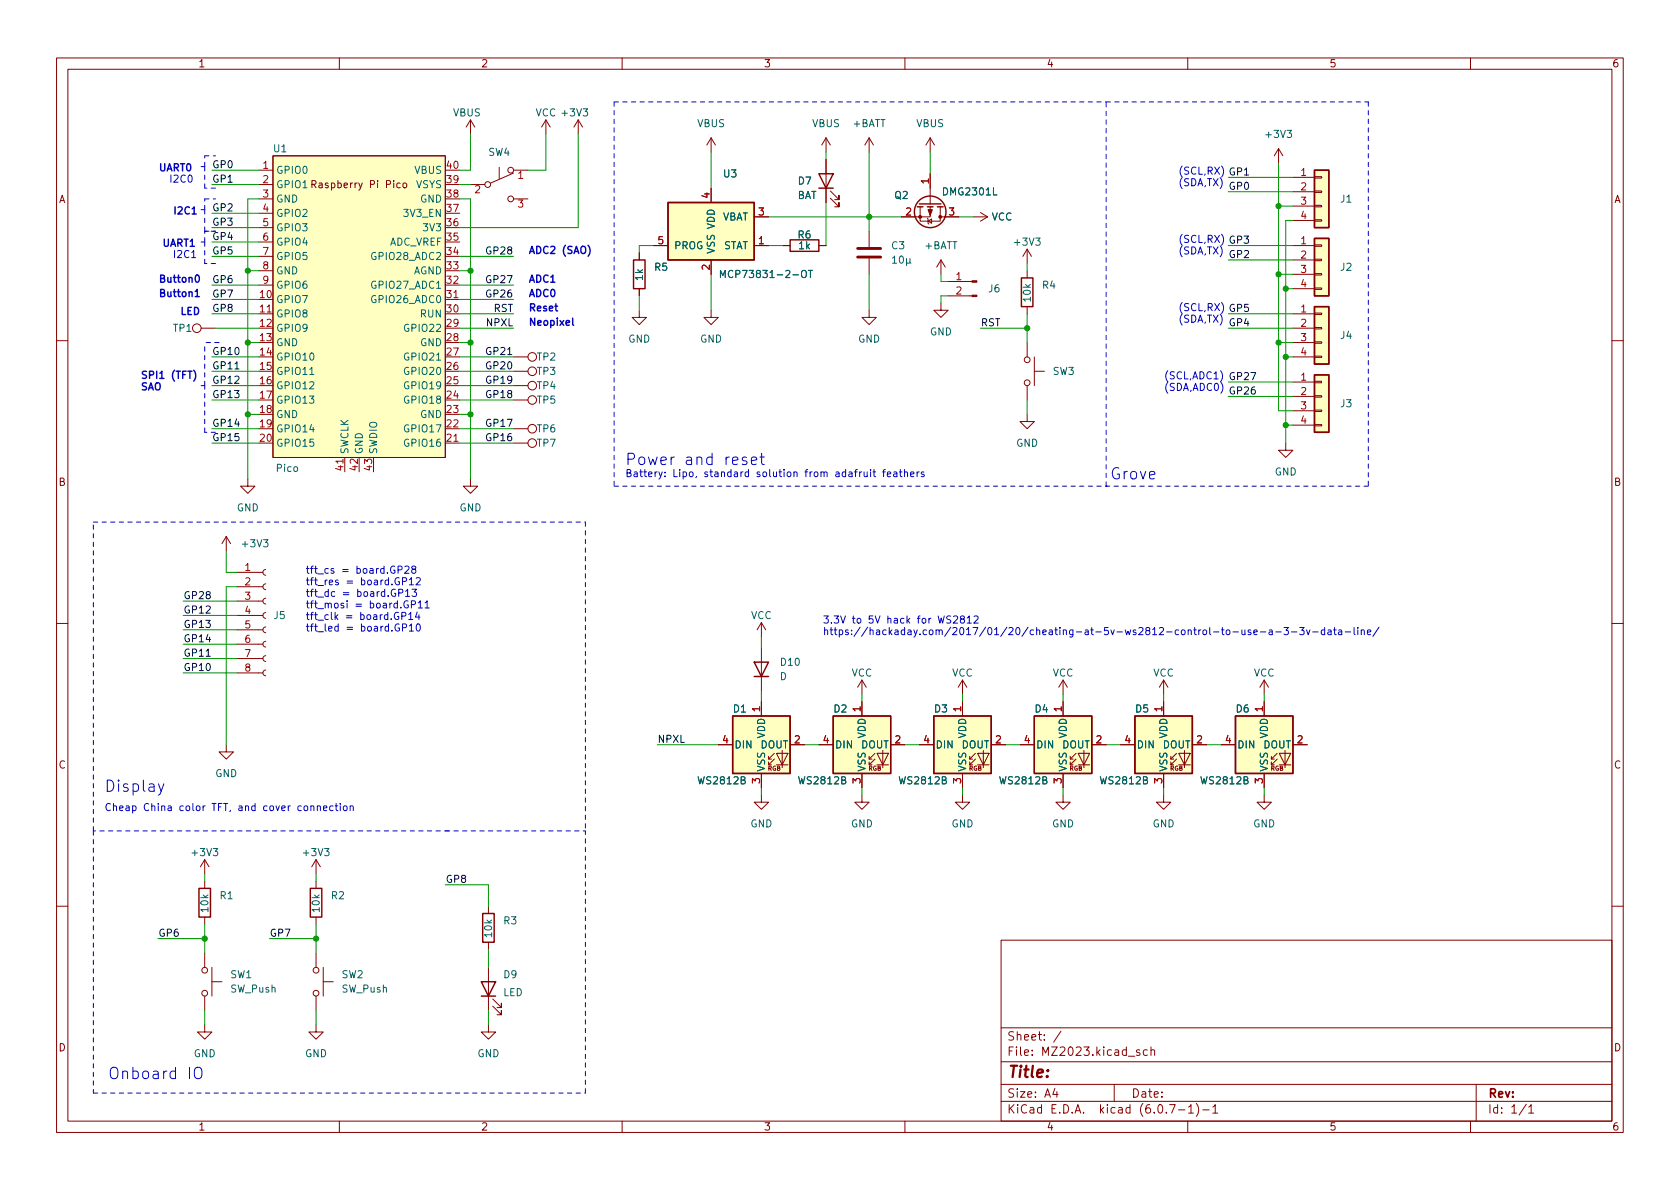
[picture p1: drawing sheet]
<svg xmlns="http://www.w3.org/2000/svg" width="297mm" height="210mm" viewBox="0 0 297 210" stroke-linecap="round" stroke-linejoin="round" font-family="sans-serif">
<g fill="none" stroke="#840000" stroke-width=".18">
<path d="M10 10.2h277v190.1h-277zM12 12.2h273v186.1h-273zM60 10.2v2M110 10.2v2M160 10.2v2M210 10.2v2M260 10.2v2M45.7 30.1h2.6M45.7 32.6h2.6M45.7 35.2h2.6M45.7 37.7h2.6M48.3 27.6h30.4v53.3h-30.4z"/>
<path d="M55.2 32.6l.6-.1 .1-.1-.1-.3-.6-.2v1.3M55.5 32.6l.4 .6M70.8 32.4h-.4l-.2 .2 .1 .5h.5M71.3 32.5l.2-.1 .3 .1 .1 .5-.1 .1-.3 .1-.2-.1zM83.2 32.6h2.5M83.2 21.2l-.8 1.3M83.2 21.2v2.5M83.2 21.2l.7 1.3M88.3 29.6v2M90.8 30.6l-4.1 1.8M90.8 30.1h2.5M90.8 35.2h2.5"/>
<path d="M96.5 21.2l-.7 1.3M96.5 21.2v2.5M96.5 21.2l.8 1.3M102.2 21.2l-.7 1.3M102.2 21.2v2.5M102.2 21.2l.8 1.3M125.7 24.4v2.5M125.7 33.3v2.5M125.7 24.4l-.7 1.2M125.7 24.4l.8 1.2M133.3 38.3h2.6M146 24.4v2.5"/>
<path d="M146 28.2v7.6M146 24.4l-.7 1.2M146 24.4l.8 1.2M146.8 35l1.5 1.6v-.8v.8h-.7M146.8 33.8l1.5 1.5v-.8v.8h-.7M153.7 24.4v2.5M153.7 24.4l-.8 1.2M153.7 24.4l.7 1.2M162.7 36.6v2.5h3.5v-2.5M164 38.6l.1 .1v.8l.1 .1M164.1 39.1l.6-.4v.8zM164.5 36.6v1.7h-5.1"/>
<path d="M164.5 24.4v2.5M164.5 30.7v5.4M164.5 24.4l-.8 1.2M164.5 24.4l.7 1.2M166.2 38.3h3.3M172.1 38.3h2.5M173.4 37.6l1.2 .7M174.6 38.3l-1.2 .8M226.1 26.3l-.8 1.3M226.1 26.3v2.5M226.1 26.3l.7 1.3M228.6 31.4h3.8"/>
<path d="M228.6 33.9h3.8M228.6 36.4h3.8M228.6 39h3.8M232.4 38.9h1.3v.2h-1.3zM232.4 36.3h1.3v.3h-1.3zM232.4 33.8h1.3v.2h-1.3zM232.4 31.2h1.3v.3h-1.3zM35.6 58h2.5M45.7 55.5h2.6M45.7 40.3h2.6M45.7 42.8h2.6M45.7 45.3h2.6"/>
<path d="M45.7 47.9h2.6M45.7 50.4h2.6M78.7 53h2.6M113 54.9v1.2h1.3l-1.3 1.3-1.2-1.3h1.2M113 44.7v1.3M113 51v1.3M115.6 43.4h2.5M125.7 54.9v1.2h1.3l-1.3 1.3-1.2-1.3h1.2M125.7 46v2.5M133.3 43.4h2.6M138.4 43.4h1.3M144.8 43.4h1.2"/>
<path d="M153.7 54.9v1.2h1.2l-1.2 1.3-1.3-1.3h1.3M153.7 40.9v2.8M153.7 45.7v2.8M166.4 53.6v1.3h1.2l-1.2 1.2-1.3-1.2h1.3M166.4 46l-.8 1.2M166.4 46v2.5M166.4 46l.7 1.2M167.6 52.3h4.3M167.6 49.8h4.3M181.6 44.1l-.8 1.2M181.6 44.1v2.5M181.6 47.9v1.2"/>
<path d="M181.6 54.2v1.3M181.6 44.1l.8 1.2M228.6 55.5h3.8M228.6 58h3.8M228.6 43.4h3.8M228.6 46h3.8M228.6 48.5h3.8M228.6 51h3.8M232.4 57.9h1.3v.3h-1.3zM232.4 55.4h1.3v.2h-1.3zM232.4 50.9h1.3v.3h-1.3zM232.4 48.4h1.3v.2h-1.3z"/>
<path d="M232.4 45.8h1.3v.3h-1.3zM232.4 43.3h1.3v.3h-1.3zM10 60.2h2M78.7 78.4h2.6M90.8 68.2h2.5M90.8 70.7h2.5M90.8 63.1h2.5M90.8 65.7h2.5M90.8 78.4h2.5M90.8 75.8h2.5M181.6 73.3v1.2h-1.3l1.3 1.3 1.3-1.3h-1.3M181.6 60.6v2.5"/>
<path d="M181.6 68.2v2.5M182.9 65.7h1.8M182.9 63.1v5.1M227.3 78.4v1.2h1.3l-1.3 1.3-1.2-1.3h1.2M228.6 63.1h3.8M228.6 60.6h3.8M228.6 67.6h3.8M228.6 70.1h3.8M228.6 72.6h3.8M228.6 75.2h3.8M232.4 63h1.3v.2h-1.3zM232.4 60.4h1.3v.3h-1.3z"/>
<path d="M232.4 75.1h1.3v.2h-1.3zM232.4 72.5h1.3v.3h-1.3zM232.4 70h1.3v.2h-1.3zM232.4 67.4h1.3v.3h-1.3zM285 60.2h2M40 94.9l-.8 1.2M40 94.9v2.5M40 94.9l.8 1.2M43.8 84.7v1.3h1.3l-1.3 1.2-1.3-1.2h1.3M61 80.9v2.5M83.2 84.7v1.3h-1.3l1.3 1.2 1.3-1.2h-1.3M10 110.2h2"/>
<path d="M41.9 119h4.6M41.9 116.5h4.6M41.9 113.9h4.6M41.9 111.4h4.6M41.9 108.8h4.6M41.9 106.3h4.6M41.9 103.8h4.6M41.9 101.2h4.6M47 118.5l-.4 .1-.1 .4 .1 .4 .4 .1M47 115.9l-.4 .2-.1 .4 .1 .3 .4 .2M47 113.4l-.4 .2-.1 .3 .1 .4 .4 .1M47 110.9l-.4 .1-.1 .4 .1 .3 .4 .2"/>
<path d="M47 108.3l-.4 .2-.1 .3 .1 .4 .4 .1M47 105.8l-.4 .1-.1 .4 .1 .4 .4 .1M47 103.2l-.4 .2-.1 .4 .1 .3 .4 .2M47 100.7l-.4 .2-.1 .3 .1 .4 .4 .1M134.6 110.1v2.5M134.6 114.5v7.7M134.6 110.1l-.7 1.3M134.6 110.1l.8 1.3M285 110.2h2M40 131.7v1.3h1.3l-1.3 1.2-1.3-1.2h1.3M127 131.7h2.5M134.6 124.1v2.5"/>
<path d="M134.6 136.8v2.5M135.9 134.2h.5M136.9 134.2l-1 1v-.5M136.9 133.2l-1 1v-.5M137.3 133.2h2l-1 2zM137.3 135.2h2M138.3 132.7v3.1M139.7 131.7h2.5M144.8 131.7h2.5M152.4 120.3v2.5M152.4 124.1v2.5M152.4 136.8v2.5"/>
<path d="M152.4 120.3l-.8 1.2M152.4 120.3l.8 1.2M153.7 134.2h.5M154.7 134.2l-1 1v-.5M154.7 133.2l-1 1v-.5M155.1 133.2h2l-1 2zM155.1 135.2h2M156.1 132.7v3.1M157.5 131.7h2.5M162.6 131.7h2.5M170.2 120.3l-.8 1.2M170.2 120.3v2.5"/>
<path d="M170.2 124.1v2.5M170.2 136.8v2.5M170.2 120.3l.7 1.2M171.4 134.2h.6M172.5 134.2l-1.1 1v-.5M172.5 133.2l-1.1 1v-.5M172.8 133.2h2.1l-1 2zM172.8 135.2h2.1M173.9 132.7v3.1M175.3 131.7h2.5M180.3 131.7h2.6M188 120.3v2.5"/>
<path d="M188 124.1v2.5M188 136.8v2.5M188 120.3l-.8 1.2M188 120.3l.7 1.2M189.2 134.2h.5M190.2 134.2l-1 1v-.5M190.2 133.2l-1 1v-.5M190.6 133.2h2.1l-1.1 2zM190.6 135.2h2.1M191.6 132.7v3.1M193 131.7h2.6M198.1 131.7h2.6"/>
<path d="M205.7 120.3l-.7 1.2M205.7 120.3v2.5M205.7 124.1v2.5M205.7 136.8v2.5M205.7 120.3l.8 1.2M207 134.2h.5M208 134.2l-1 1v-.5M208 133.2l-1 1v-.5M208.4 133.2h2l-1 2zM208.4 135.2h2M209.4 132.7v3.1M210.8 131.7h2.6"/>
<path d="M215.9 131.7h2.5M223.5 120.3v2.5M223.5 124.1v2.5M223.5 136.8v2.5M223.5 120.3l-.7 1.2M223.5 120.3l.8 1.2M224.8 134.2h.5M225.8 134.2l-1 1v-.5M225.8 133.2l-1 1v-.5M226.2 133.2h2l-1 2zM226.2 135.2h2M227.2 132.7v3.1"/>
<path d="M228.6 131.7h2.5M36.2 152v2.6M36.2 155.8v1.3M36.2 152l-.8 1.3M36.2 152l.8 1.3M55.9 152v2.6M55.9 155.8v1.3M55.9 152l-.8 1.3M55.9 152l.7 1.3M134.6 140.6v1.3h1.3l-1.3 1.2-1.3-1.2h1.3M152.4 140.6v1.3h1.3l-1.3 1.2-1.3-1.2h1.3M170.2 140.6v1.3h1.2l-1.2 1.2-1.3-1.2h1.3"/>
<path d="M188 140.6v1.3h1.2l-1.2 1.2-1.3-1.2h1.3M205.7 140.6v1.3h1.3l-1.3 1.2-1.2-1.2h1.2M223.5 140.6v1.3h1.3l-1.3 1.2-1.3-1.2h1.3M10 160.2h2M36.2 162.2v1.2M36.2 168.5v2.6M36.2 176.1v2.6M37.5 173.6h1.7M37.5 171.1v5M55.9 162.2v1.2M55.9 168.5v2.6M55.9 176.1v2.6"/>
<path d="M57.1 173.6h1.8M57.1 171.1v5M86.4 160.3v1.2M86.4 166.6v1.3M86.4 171.1v7.6M87.1 177.9l1.5 1.5v-.7v.7h-.7M87.1 176.7l1.5 1.5v-.8v.8h-.7M177 166.3h108v32h-108zM285 160.2h2M36.2 181.2v1.3h-1.3l1.3 1.3 1.3-1.3h-1.3M55.9 181.2v1.3h-1.3l1.3 1.3 1.2-1.3h-1.2M60 198.3v2"/>
<path d="M86.4 181.2v1.3h-1.3l1.3 1.3 1.2-1.3h-1.2M110 198.3v2M160 198.3v2M177 194.8h108M177 191.8h108M177 187.8h108M177 181.8h108M186.5 192.5l-.4 1h1M186.9 193v1M187.6 182.4l-1.3 1.9M197 191.8v3M201.5 185.7l-.4-.1-.2 .2 .1 .3 .5 .1v.4h-.6"/>
<path d="M202.9 185.7l-.5-.1-.3 .3v.4l.2 .3h.6M203.5 185.8l.2-.2 .4 .1v.9M203.5 185.1v1.5M206.8 195.3h1l-.7 1.5M208.4 196.3h1.1M210 198.3v2M210.1 195.8l.5-.5v1.5M210.1 196.8h.9M211.5 195.1a1.72 1.72 0 0 1 0 2.3M212.6 196.3h1.2M214.4 195.8l.5-.5v1.5M214.4 196.8h.9"/>
<path d="M260 198.3v2M261 191.8v6.5M269.9 195.3l-1.3 1.9M270.3 195.8l.4-.5v1.5M270.3 196.8h.9"/>
<circle cx="86.2" cy="32.6" r=".51"/>
<circle cx="90.3" cy="35.2" r=".51"/>
<circle cx="90.3" cy="30.1" r=".51"/>
<circle cx="34.8" cy="58" r=".76"/>
<circle cx="94.1" cy="68.2" r=".76"/>
<circle cx="94.1" cy="70.7" r=".76"/>
<circle cx="94.1" cy="65.7" r=".76"/>
<circle cx="94.1" cy="75.8" r=".76"/>
<circle cx="94.1" cy="63.1" r=".76"/>
<circle cx="94.1" cy="78.4" r=".76"/>
<circle cx="181.6" cy="67.7" r=".51"/>
<circle cx="181.6" cy="63.6" r=".51"/>
<circle cx="36.2" cy="171.6" r=".51"/>
<circle cx="36.2" cy="175.6" r=".51"/>
<circle cx="55.9" cy="175.6" r=".51"/>
<circle cx="55.9" cy="171.6" r=".51"/>
</g>
<g fill="none" stroke="#840000" stroke-width=".25">
<path d="M118.1 35.8h15.2v10.2h-15.2zM144.8 30.7h2.5l-1.3 2.6zM144.8 33.3h2.5M162.2 36.6h1M162.6 36.1h3.8M164 36.6h1M165.7 36.6h1.1M232.4 30.1h2.5v10.2h-2.5zM112 46h2v5h-2zM139.7 42.4h5.1v2h-5.1zM180.6 49.1h2v5.1h-2zM232.4 54.2h2.5v10.2h-2.5z"/>
<path d="M232.4 42.2h2.5v10.1h-2.5zM232.4 66.3h2.5v10.1h-2.5zM133.3 117.1h2.6l-1.3 2.5zM133.3 119.6h2.6M129.5 126.6h10.2v10.2h-10.2zM147.3 126.6h10.2v10.2h-10.2zM165.1 126.6h10.2v10.2h-10.2zM182.9 126.6h10.1v10.2h-10.1zM200.7 126.6h10.1v10.2h-10.1zM218.4 126.6h10.2v10.2h-10.2zM35.2 157.1h2v5.1h-2zM54.9 157.1h2v5.1h-2z"/>
<path d="M85.1 173.6h2.5l-1.2 2.5zM85.1 176.1h2.5M85.3 161.5h2.1v5.1h-2.1z"/>
<circle cx="164.5" cy="37.5" r="2.79"/>
</g>
<g fill="#ffffc2" stroke="#ffffc2" stroke-width=".18">
<path d="M147.3 126.6h10.2v10.2h-10.2z"/>
<path d="M182.9 126.6h10.1v10.2h-10.1z"/>
<path d="M218.4 126.6h10.2v10.2h-10.2z"/>
<path d="M200.7 126.6h10.1v10.2h-10.1z"/>
<path d="M165.1 126.6h10.2v10.2h-10.2z"/>
<path d="M232.4 54.2h2.5v10.2h-2.5z"/>
<path d="M129.5 126.6h10.2v10.2h-10.2z"/>
<path d="M232.4 66.3h2.5v10.1h-2.5z"/>
<path d="M232.4 42.2h2.5v10.1h-2.5z"/>
<path d="M232.4 30.1h2.5v10.2h-2.5z"/>
<path d="M48.3 27.6h30.4v53.3h-30.4z"/>
<path d="M118.1 35.8h15.2v10.2h-15.2z"/>
</g>
<g fill="#840000" stroke="#840000" stroke-width=".18">
<path d="M171.9 52.2h.8v.2h-.8z"/>
<path d="M171.9 49.7h.8v.2h-.8z"/>
<path d="M164.1 37.1h.7l-.3 1z"/>
<circle cx="162.7" cy="38.3" r=".25"/>
<circle cx="166.2" cy="38.3" r=".25"/>
</g>
<path d="M127.4 49.1v-1.3l.4 .9 .4-.9v1.3M142.9 47.8h.7M143.3 47.8v1.3M157.8 45.6l.4-.3v1.2M157.8 46.5h.7M159.1 45.4l.2-.1a.68 .68 0 0 1 .5 .6 .68 .68 0 0 1-.5 .6l-.2-.1-.1-.3zM160.3 45.7v1.3M160.9 46.4l.2 .1M160.9 45.7l-.1 .8h-.3l-.2-.1M54.8 66.2h.7" fill="none" stroke="#006464" stroke-width=".18"/>
<path d="M151.6 45.5h4.1M151.6 43.9h4.1" fill="none" stroke="#840000" stroke-width=".51"/>
<path d="M34 37.8h.7M34.5 52.4h.7M34.7 48.7l.1-.1a.68 .68 0 0 1 .5 .7 .68 .68 0 0 1-.5 .6 .84 .84 0 0 1-.1-1.2zM101.3 56.3v1l.1 .2M104 43.4a1.46 1.46 0 0 1 0 1.9M34.2 65.5a1.46 1.46 0 0 1 0 1.9" fill="none" stroke="#0000c2" stroke-width=".25"/>
<g fill="none" stroke="#0000c2" stroke-width=".18">
<path d="M33.9 45.6h.7M215.8 65.6a1.46 1.46 0 0 1 0 1.9M132 80.9l-.5-.1-.3 .3 .1 .3 .7 .2 .1 .2-.1 .3-.2 .1-.6-.1M132.9 81.5l.9-.2-.1-.4-.6-.1-.2 .3v1l.2 .1 .6-.1M134.4 80.8h.7M134.7 80.2v1.7l.1 .2 .3 .1M152.8 83.4v.8l.3 .1 .2-.1M153.3 83.4v.9M153.9 83v.1M153.9 83.4v.9M154.4 83.4h.4M154.5 83v1.1l.3 .2"/>
<path d="M156 83.4h.5M156.5 83l-.3 .2v1.1M156.9 83.9l.6-.2-.1-.2-.3-.1-.2 .2 .1 .6h.4M158 83.5h.5l.1 .8M158.6 83.7l-.4 .1-.2 .2 .2 .3 .4-.1M159 83.4h.5M159.2 83v1.1l.3 .2M159.9 83.6l.2-.2 .3 .1 .1 .8M159.9 83v1.3M161 83.9l.6-.2-.1-.2-.3-.1-.2 .2 .1 .6h.4M162.2 83.4v.9M162.5 83.4l-.3 .3"/>
<path d="M163.4 83.5l-.3-.1-.2 .2v.2l.5 .1v.3h-.5M70.4 100.8l.6-.1 .1-.2-.1-.3-.6-.1v1.3M70.5 104.9l.6-.1 .1-.2v-.3l-.7-.1v1.3M71 108.9h.6l.2-.2-.1-.3-.7-.1v1.3M71.2 102.8h.6l.1-.2-.1-.3-.6-.2v1.3M71.2 111l.6-.1 .1-.1-.1-.4-.6-.1v1.3M71.6 100.2l.5-.1 .2 .4-.8 .9h.8M71.7 104.6l.4-.4v1.3M71.7 105.5h.7M72.1 106.3a.59 .59 0 0 0-.7 .6 .59 .59 0 0 0 .7 .5l.1-.4h-.2M72.3 108.6l.3-.3v1.3M72.3 109.6h.7"/>
<path d="M72.4 102.5l.3-.4v1.3M72.4 110.7l.3-.4v1.3M72.4 103.4h.7M72.4 111.6h.7M72.7 106.9l.6-.1 .2-.1-.1-.3-.7-.2v1.3M72.9 104.2h.7l-.4 .5 .4 .1v.5l-.2 .2-.5-.2M73 100.6l-.2-.2 .1-.2 .1-.1 .4 .1 .1 .1v.2l-.6 .2-.1 .2 .1 .4 .1 .1h.3l.2-.3v-.2l-.2-.3M73.6 102.3l.5-.2 .2 .4-.8 .9h.8M73.7 110.4l.2-.1a.68 .68 0 0 1 .4 .7 .68 .68 0 0 1-.4 .6l-.2-.1-.1-.4zM73.8 108.2l-.3 .9h.8M73.9 106.6l.4-.4v1.3M73.9 107.5h.8"/>
<path d="M74.1 108.7v.9M75.2 106.6l.3-.4v1.3M75.2 107.5h.7M168.6 109l.5-.1 .2 .4-.8 .9h.8M170 109.5l-.2-.3 .1-.2 .1-.1 .4 .1 .1 .2v.1l-.6 .2-.1 .2 .1 .4 .1 .1h.3l.2-.3v-.2l-.2-.2M171 109.3l.4-.4v1.3M171 110.2h.7M172.2 109l.5-.1 .2 .4-.7 .9h.7M214.6 111.7h.9M215.9 111.4h.5M216.1 111v1.1l.3 .1M216.9 111.4h.3l.3 .2v.4l-.3 .2h-.3l-.1-.2z"/>
<path d="M218 111.7h1M219.6 111.4v.8h.3l.2-.1M220.1 111.4v.8M221.1 111.4h-.3l-.1 .2v.1l.4 .2v.3h-.4M221.7 111.8l.6-.1-.1-.3h-.3l-.2 .2 .1 .6h.4M222.8 111.7h1M224.4 111.4h.5l.1 .8M225 111.7h-.5l-.1 .2 .1 .3h.5M225.6 111.7h.9M227 111h.8l-.4 .4 .3 .2v.5l-.1 .1-.6-.1M228.3 111.7h1M229.8 111h.8l-.4 .4 .3 .2v.5l-.2 .1-.5-.1"/>
<path d="M231 111.4l.3 .8 .3-.8M232.1 111.7h1M234.2 111.4h-.4l-.2 .2 .1 .6h.5M234.2 111v1.2M234.8 111.4h.5l.1 .8M235.4 111.7h-.5l-.1 .2 .1 .3h.5M235.8 111.4h.5M236 111v1.1l.3 .1M236.7 111.4h.5v.8M237.2 111.7h-.4l-.2 .2 .2 .3h.4M237.8 111.7h1M239.4 111v1.1l.2 .1"/>
<path d="M240.1 111v.1M240.1 111.4v.8M240.7 111.5l.2-.1h.3v.8M240.7 111.4v.8M241.8 111.8l.6-.1-.1-.3h-.3l-.2 .2v.6h.5M243.8 110.9l-1.1 1.6M28 138.6l.5 1.3M29 138.6l-.7 1.8-.3 .2M55 142.6l.1-.1 .3 .1 .1 .7M56.1 142.6l.2-.1 .3 .1 .1 .7M56.1 142.5v.8M57.2 142.9l.6-.1-.1-.2-.3-.1-.2 .2 .1 .6h.4"/>
<path d="M58.9 142.6l-.4-.1-.2 .2 .1 .6h.5M59.3 142.5h.4M59.4 142.1v1.1l.3 .1M60.2 142.1v.1M60.2 142.5v.8M60.8 142.6l.3-.1 .3 .2v.4l-.3 .2h-.3l-.1-.2zM61.9 142.6l.2-.1 .3 .1 .1 .7M61.9 142.5v.8M34.5 189a.67 .67 0 0 1 .7-.3 .67 .67 0 0 1 .5 .7v.7a.67 .67 0 0 1-.7 .7 .67 .67 0 0 1-.6-.7z"/>
</g>
<g fill="none" stroke="#0000c2" stroke-width=".18" stroke-dasharray=".8 .8">
<path d="M108.6 18h87M108.6 18v68M195.6 18h46.3M241.9 18v68M35.6 29.5h.6M35.6 37.1h.6M36.2 33.3v-3.8M36.2 35.2h1.9M36.2 37.1v-1.9M36.2 29.5v-1.9M36.2 27.6h1.9M38.1 33.3h-1.9"/>
<path d="M35.6 42.8h.6M36.2 40.9v-3.8M36.2 40.9h1.9M36.2 46.6v-3.8M36.2 42.8v-1.9M38.1 40.9h-1.9M38.1 46.6h-1.9M35.6 68.2h.6M36.2 76.4v-8.2M36.2 68.2v-7.6M38.1 76.4h-1.9M38.7 60.6h-2.5"/>
<path d="M16.5 92.3h87M103.5 92.3v54.6M108.6 86h87M195.6 86h.1M195.6 86v-68M241.9 86h-46.3M16.5 146.9v-54.6M16.5 146.9v46.4M78.7 146.9h24.8M79.4 146.9h-62.9M16.5 193.3h87M103.5 193.3v-46.4"/>
</g>
<g fill="none" stroke="#009600" stroke-width=".18">
<path d="M37.5 32.6h8.2M37.5 30.1h8.2M37.5 37.7h8.2M45.7 35.2h-1.9v49.5M81.3 32.6h1.9M81.3 35.2h1.9v49.5M83.2 23.7v6.4h-1.9M96.5 23.7v6.4h-3.2M102.2 23.7v16.6h-20.9M125.7 26.9v6.4M135.9 38.3h23.5M146 26.9v1.3"/>
<path d="M146 35.8v7.6M153.7 26.9v14M164.5 26.9v3.8M169.5 38.3h2.6M217.2 31.4h11.4M217.2 33.9h11.4M226.1 28.8v43.8h2.5M226.1 36.4h2.5M228.6 39h-1.3v39.4M37.5 53h8.2M37.5 50.4h8.2M37.5 45.3h8.2"/>
<path d="M37.5 42.8h8.2M37.5 55.5h8.2M37.5 40.3h8.2M38.1 58h7.6M43.8 47.9h1.9M81.3 58h9.5M81.3 53h9.5M81.3 50.4h9.5M81.3 47.9h1.9M81.3 45.3h9.5M81.3 55.5h9.5M113 52.3v2.6"/>
<path d="M115.6 43.4h-2.6v1.3M125.7 48.5v6.4M135.9 43.4h2.5M153.7 48.5v6.4M166.4 48.5v1.3h1.2M167.6 52.3h-1.2v1.3M173.4 58h8.2M181.6 46.6v1.3M181.6 55.5v5.1M217.2 58h11.4M217.2 55.5h11.4M217.2 46h11.4"/>
<path d="M217.2 43.4h11.4M226.1 48.5h2.5M227.3 51h1.3M37.5 65.7h8.2M37.5 68.2h8.2M37.5 70.7h8.2M37.5 63.1h8.2M37.5 78.4h8.2M37.5 75.8h8.2M43.8 60.6h1.9M43.8 73.3h1.9M81.3 65.7h9.5"/>
<path d="M81.3 68.2h9.5M81.3 70.7h9.5M81.3 60.6h1.9M81.3 63.1h9.5M81.3 73.3h1.9M81.3 78.4h9.5M81.3 75.8h9.5M181.6 70.7v2.6M217.2 67.6h11.4M217.2 70.1h11.4M226.1 60.6h2.5M227.3 63.1h1.3"/>
<path d="M227.3 75.2h1.3M40 97.4v3.8h1.9M32.4 108.8h9.5M32.4 113.9h9.5M32.4 119h9.5M32.4 106.3h9.5M32.4 116.5h9.5M32.4 111.4h9.5M41.9 103.8h-1.9v27.9M134.6 112.6v1.9M116.2 131.7h10.8M134.6 122.2v1.9"/>
<path d="M134.6 139.3v1.3M142.2 131.7h2.6M152.4 122.8v1.3M152.4 139.3v1.3M160 131.7h2.6M170.2 122.8v1.3M170.2 139.3v1.3M177.8 131.7h2.5M188 122.8v1.3M188 139.3v1.3M195.6 131.7h2.5M205.7 122.8v1.3"/>
<path d="M205.7 139.3v1.3M213.4 131.7h2.5M223.5 122.8v1.3M223.5 139.3v1.3M36.2 154.6v1.2M55.9 154.6v1.2M78.7 156.5h7.7v3.8M27.9 166h8.3M36.2 163.4v5.1M36.2 178.7v2.5M47.6 166h8.3M55.9 163.4v5.1"/>
<path d="M55.9 178.7v2.5M86.4 167.9v3.2M86.4 178.7v2.5"/>
</g>
<g fill="#009600" stroke="#009600" stroke-width=".18">
<circle cx="153.7" cy="38.3" r=".46"/>
<circle cx="226.1" cy="60.6" r=".46"/>
<circle cx="227.3" cy="51" r=".46"/>
<circle cx="227.3" cy="63.1" r=".46"/>
<circle cx="226.1" cy="48.5" r=".46"/>
<circle cx="226.1" cy="36.4" r=".46"/>
<circle cx="227.3" cy="75.2" r=".46"/>
<circle cx="181.6" cy="58" r=".46"/>
<circle cx="43.8" cy="73.3" r=".46"/>
<circle cx="83.2" cy="73.3" r=".46"/>
<circle cx="43.8" cy="60.6" r=".46"/>
<circle cx="43.8" cy="47.9" r=".46"/>
<circle cx="55.9" cy="166" r=".46"/>
<circle cx="36.2" cy="166" r=".46"/>
<circle cx="83.2" cy="47.9" r=".46"/>
<circle cx="83.2" cy="60.6" r=".46"/>
</g>
<g font-size="2.8" fill="#0000c2">
<text x="110.5" y="82.2">Power and reset</text>
<text x="196.2" y="84.8">Grove</text>
<text x="18.4" y="140">Display</text>
<text x="19" y="190.8">Onboard IO</text>
</g>
<text font-size="2.8" fill="#840000" x="178" y="190.6">Title:</text>
<g font-size="2.1" fill="#840000">
<text x="178" y="184">Sheet: /</text>
<text x="178" y="186.7">File: MZ2023.kicad_sch</text>
<text x="178" y="196.9">KiCad E.D.A. kicad (6.0.7-1)-1</text>
<text x="178" y="194.1">Size: A4</text>
<text x="200" y="194.1">Date:</text>
<text x="263" y="194.1">Rev:</text>
<text x="263" y="196.9">Id: 1/1</text>
</g>
<g font-size="1.8" fill="#840000">
<text x="35" y="11.9">1</text>
<text x="85" y="11.9">2</text>
<text x="135" y="11.9">3</text>
<text x="185" y="11.9">4</text>
<text x="235" y="11.9">5</text>
<text x="285" y="11.9">6</text>
<text x="10.3" y="35.9">A</text>
<text x="55.9" y="33.3">Raspberry Pi Pico</text>
<text x="285.3" y="35.9">A</text>
<text x="10.3" y="85.9">B</text>
<text x="285.3" y="85.9">B</text>
<text x="10.3" y="135.9">C</text>
<text x="285.3" y="135.9">C</text>
<text x="10.3" y="185.9">D</text>
<text x="285.3" y="185.9">D</text>
<text x="35" y="199.9">1</text>
<text x="85" y="199.9">2</text>
<text x="135" y="199.9">3</text>
<text x="185" y="199.9">4</text>
<text x="235" y="199.9">5</text>
<text x="285" y="199.9">6</text>
</g>
<g font-size="1.8" fill="#006464">
<text x="80.1" y="20.6">VBUS</text>
<text x="94.7" y="20.6">VCC +3V3</text>
<text x="123.3" y="22.5">VBUS</text>
<text x="143.6" y="22.5">VBUS</text>
<text x="150.8" y="22.5">+BATT</text>
<text x="162" y="22.5">VBUS</text>
<text x="48.4" y="26.9">U1</text>
<text x="86.3" y="27.6">SW4</text>
<text x="224" y="24.4">+3V3</text>
<text x="48.8" y="30.7">GPIO0</text>
<text x="48.8" y="33.3">GPIO1</text>
<text x="48.8" y="35.8">GND</text>
<text x="73.3" y="30.7">VBUS</text>
<text x="73.5" y="33.3">VSYS</text>
<text x="74.3" y="35.8">GND</text>
<text x="128" y="31.4">U3</text>
<text x="140.9" y="35.2">BAT</text>
<text x="141.2" y="32.6">D7</text>
<text x="158.2" y="35.2">Q2</text>
<text x="166.9" y="34.5">DMG2301L</text>
<text x="237" y="35.8">J1</text>
<text x="48.8" y="38.3">GPIO2</text>
<text x="48.8" y="40.9">GPIO3</text>
<text x="71.6" y="38.3">3V3_EN</text>
<text x="75.1" y="40.9">3V3</text>
<text x="127.5" y="39">VBAT</text>
<text x="175.3" y="39">VCC</text>
<text x="48.8" y="43.4">GPIO4</text>
<text x="48.8" y="46">GPIO5</text>
<text x="66" y="46">GPIO28_ADC2</text>
<text x="68.7" y="43.4">ADC_VREF</text>
<text x="115.8" y="47.9">R5</text>
<text x="119.1" y="44.1">PROG</text>
<text x="126.4" y="45" transform="rotate(-90 126.4 45)">VSS VDD</text>
<text x="127.7" y="44.1">STAT</text>
<text x="141.1" y="42.2">R6</text>
<text x="141.3" y="44.1">1k</text>
<text x="157.7" y="44.1">C3</text>
<text x="163.5" y="44.1">+BATT</text>
<text x="179.5" y="43.4">+3V3</text>
<text x="237" y="47.9">J2</text>
<text x="48.8" y="53.6">GPIO7</text>
<text x="48.8" y="48.5">GND</text>
<text x="48.8" y="51">GPIO6</text>
<text x="66" y="53.6">GPIO26_ADC0</text>
<text x="66" y="51">GPIO27_ADC1</text>
<text x="73" y="48.5">AGND</text>
<text x="113.7" y="49.6" transform="rotate(-90 113.7 49.6)">1k</text>
<text x="128.7" y="49.1">MCP73831-2-OT</text>
<text x="174.8" y="51.7">J6</text>
<text x="182.2" y="53.3" transform="rotate(-90 182.2 53.3)">10k</text>
<text x="184.3" y="51">R4</text>
<text x="30.7" y="58.7">TP1</text>
<text x="48.8" y="56.1">GPIO8</text>
<text x="48.8" y="58.7">GPIO9</text>
<text x="71.8" y="58.7">GPIO22</text>
<text x="74.4" y="56.1">RUN</text>
<text x="164.4" y="59.3">GND</text>
<text x="237" y="59.9">J4</text>
<text x="48.8" y="61.2">GND</text>
<text x="48.8" y="63.7">GPIO10</text>
<text x="71.8" y="63.7">GPIO21</text>
<text x="74.3" y="61.2">GND</text>
<text x="95" y="63.7">TP2</text>
<text x="111.1" y="60.6">GND</text>
<text x="123.8" y="60.6">GND</text>
<text x="151.7" y="60.6">GND</text>
<text x="48.8" y="66.3">GPIO11</text>
<text x="48.8" y="68.8">GPIO12</text>
<text x="48.8" y="71.4">GPIO13</text>
<text x="71.8" y="71.4">GPIO18</text>
<text x="71.8" y="68.8">GPIO19</text>
<text x="71.8" y="66.3">GPIO20</text>
<text x="95" y="68.8">TP4</text>
<text x="95" y="71.4">TP5</text>
<text x="95" y="66.3">TP3</text>
<text x="186.2" y="66.3">SW3</text>
<text x="48.8" y="73.9">GND</text>
<text x="48.8" y="76.4">GPIO14</text>
<text x="71.8" y="76.4">GPIO17</text>
<text x="74.3" y="73.9">GND</text>
<text x="95" y="76.4">TP6</text>
<text x="237" y="72">J3</text>
<text x="48.8" y="79">GPIO15</text>
<text x="48.9" y="83.4">Pico</text>
<text x="61.6" y="80.4" transform="rotate(-90 61.6 80.4)">SWCLK</text>
<text x="64.1" y="80.4" transform="rotate(-90 64.1 80.4)">GND</text>
<text x="66.7" y="80.4" transform="rotate(-90 66.7 80.4)">SWDIO</text>
<text x="71.8" y="79">GPIO16</text>
<text x="95" y="79">TP7</text>
<text x="179.6" y="79">GND</text>
<text x="225.4" y="84.1">GND</text>
<text x="41.8" y="90.4">GND</text>
<text x="81.2" y="90.4">GND</text>
<text x="43" y="96.8">+3V3</text>
<text x="48.4" y="109.5">J5</text>
<text x="132.8" y="109.5">VCC</text>
<text x="138.1" y="117.7">D10</text>
<text x="150.5" y="119.6">VCC</text>
<text x="168.3" y="119.6">VCC</text>
<text x="186.1" y="119.6">VCC</text>
<text x="203.9" y="119.6">VCC</text>
<text x="221.7" y="119.6">VCC</text>
<text x="129.7" y="126">D1</text>
<text x="137.9" y="120.3">D</text>
<text x="147.5" y="126">D2</text>
<text x="165.2" y="126">D3</text>
<text x="183" y="126">D4</text>
<text x="200.8" y="126">D5</text>
<text x="218.6" y="126">D6</text>
<text x="135.3" y="130.6" transform="rotate(-90 135.3 130.6)">VDD</text>
<text x="153" y="130.6" transform="rotate(-90 153 130.6)">VDD</text>
<text x="170.8" y="130.6" transform="rotate(-90 170.8 130.6)">VDD</text>
<text x="188.6" y="130.6" transform="rotate(-90 188.6 130.6)">VDD</text>
<text x="206.4" y="130.6" transform="rotate(-90 206.4 130.6)">VDD</text>
<text x="224.2" y="130.6" transform="rotate(-90 224.2 130.6)">VDD</text>
<text x="38" y="137.4">GND</text>
<text x="129.8" y="132.3">DIN</text>
<text x="134.4" y="132.3">DOUT</text>
<text x="135.3" y="136.5" transform="rotate(-90 135.3 136.5)">VSS</text>
<text x="147.6" y="132.3">DIN</text>
<text x="152.2" y="132.3">DOUT</text>
<text x="153" y="136.5" transform="rotate(-90 153 136.5)">VSS</text>
<text x="165.4" y="132.3">DIN</text>
<text x="170" y="132.3">DOUT</text>
<text x="170.8" y="136.5" transform="rotate(-90 170.8 136.5)">VSS</text>
<text x="183.1" y="132.3">DIN</text>
<text x="187.8" y="132.3">DOUT</text>
<text x="188.6" y="136.5" transform="rotate(-90 188.6 136.5)">VSS</text>
<text x="200.9" y="132.3">DIN</text>
<text x="205.6" y="132.3">DOUT</text>
<text x="206.4" y="136.5" transform="rotate(-90 206.4 136.5)">VSS</text>
<text x="218.7" y="132.3">DIN</text>
<text x="223.3" y="132.3">DOUT</text>
<text x="224.2" y="136.5" transform="rotate(-90 224.2 136.5)">VSS</text>
<text x="123.6" y="138.7">WS2812B</text>
<text x="141.4" y="138.7">WS2812B</text>
<text x="159.2" y="138.7">WS2812B</text>
<text x="176.9" y="138.7">WS2812B</text>
<text x="194.7" y="138.7">WS2812B</text>
<text x="212.5" y="138.7">WS2812B</text>
<text x="132.7" y="146.3">GND</text>
<text x="150.4" y="146.3">GND</text>
<text x="168.2" y="146.3">GND</text>
<text x="186" y="146.3">GND</text>
<text x="203.8" y="146.3">GND</text>
<text x="221.6" y="146.3">GND</text>
<text x="34.1" y="151.4">+3V3</text>
<text x="53.8" y="151.4">+3V3</text>
<text x="36.8" y="161.2" transform="rotate(-90 36.8 161.2)">10k</text>
<text x="38.9" y="159">R1</text>
<text x="56.5" y="161.2" transform="rotate(-90 56.5 161.2)">10k</text>
<text x="58.6" y="159">R2</text>
<text x="87" y="165.7" transform="rotate(-90 87 165.7)">10k</text>
<text x="89.1" y="163.4">R3</text>
<text x="40.7" y="173">SW1</text>
<text x="60.4" y="173">SW2</text>
<text x="89.1" y="173">D9</text>
<text x="40.8" y="175.5">SW_Push</text>
<text x="60.4" y="175.5">SW_Push</text>
<text x="88.9" y="176.1">LED</text>
<text x="34.2" y="186.9">GND</text>
<text x="53.9" y="186.9">GND</text>
<text x="84.4" y="186.9">GND</text>
</g>
<g font-size="1.8" fill="#0f0f0f">
<text x="37.5" y="29.7">GP0</text>
<text x="37.5" y="32.3">GP1</text>
<text x="217.2" y="33.6">GP0</text>
<text x="217.2" y="31">GP1</text>
<text x="37.5" y="39.9">GP3</text>
<text x="37.5" y="37.4">GP2</text>
<text x="37.5" y="45">GP5</text>
<text x="37.5" y="42.4">GP4</text>
<text x="86.3" y="45">GP28</text>
<text x="217.2" y="45.6">GP2</text>
<text x="217.2" y="43.1">GP3</text>
<text x="37.5" y="50.1">GP6</text>
<text x="37.5" y="52.6">GP7</text>
<text x="86.3" y="52.6">GP26</text>
<text x="86.3" y="50.1">GP27</text>
<text x="37.5" y="55.1">GP8</text>
<text x="86.1" y="57.7">NPXL</text>
<text x="87.3" y="55.1">RST</text>
<text x="173.4" y="57.7">RST</text>
<text x="217.2" y="57.7">GP4</text>
<text x="217.2" y="55.1">GP5</text>
<text x="37.5" y="65.3">GP11</text>
<text x="37.5" y="62.8">GP10</text>
<text x="86.3" y="62.8">GP21</text>
<text x="86.3" y="65.3">GP20</text>
<text x="37.5" y="70.4">GP13</text>
<text x="37.5" y="67.8">GP12</text>
<text x="86.3" y="70.4">GP18</text>
<text x="86.3" y="67.8">GP19</text>
<text x="217.2" y="69.7">GP26</text>
<text x="217.2" y="67.2">GP27</text>
<text x="37.5" y="75.5">GP14</text>
<text x="86.3" y="75.5">GP17</text>
<text x="37.5" y="78">GP15</text>
<text x="86.3" y="78">GP16</text>
<text x="32.4" y="105.9">GP28</text>
<text x="32.4" y="111">GP13</text>
<text x="32.4" y="113.6">GP14</text>
<text x="32.4" y="108.5">GP12</text>
<text x="32.4" y="116.1">GP11</text>
<text x="32.4" y="118.6">GP10</text>
<text x="116.2" y="131.3">NPXL</text>
<text x="78.7" y="156.1">GP8</text>
<text x="27.9" y="165.6">GP6</text>
<text x="47.6" y="165.6">GP7</text>
</g>
<g font-size="1.8" fill="#a90000">
<text x="46.5" y="29.8">1</text>
<text x="79" y="29.8">40</text>
<text x="46.5" y="32.4">2</text>
<text x="46.5" y="34.9">3</text>
<text x="79" y="34.9">38</text>
<text x="79" y="32.4">39</text>
<text x="84" y="34.2">2</text>
<text x="91.6" y="31.6">1</text>
<text x="125.5" y="35" transform="rotate(-90 125.5 35)">4</text>
<text x="164.2" y="32.5" transform="rotate(-90 164.2 32.5)">1</text>
<text x="230" y="31.1">1</text>
<text x="230" y="33.6">2</text>
<text x="46.5" y="37.5">4</text>
<text x="46.5" y="40">5</text>
<text x="79" y="40">36</text>
<text x="79" y="37.5">37</text>
<text x="91.6" y="36.7">3</text>
<text x="134.1" y="38.1">3</text>
<text x="160.2" y="38.1">2</text>
<text x="167.8" y="38.1">3</text>
<text x="230" y="36.2">3</text>
<text x="230" y="38.7">4</text>
<text x="46.5" y="42.5">6</text>
<text x="46.5" y="45.1">7</text>
<text x="46.5" y="47.6">8</text>
<text x="79" y="47.6">33</text>
<text x="79" y="45.1">34</text>
<text x="79" y="42.5">35</text>
<text x="116.3" y="43.2">5</text>
<text x="125.5" y="47.7" transform="rotate(-90 125.5 47.7)">2</text>
<text x="134.1" y="43.2">1</text>
<text x="230" y="43.2">1</text>
<text x="230" y="45.7">2</text>
<text x="46" y="52.7">10</text>
<text x="46.5" y="50.2">9</text>
<text x="79" y="52.7">31</text>
<text x="79" y="50.2">32</text>
<text x="169.1" y="49.5">1</text>
<text x="169.1" y="52.1">2</text>
<text x="230" y="48.3">3</text>
<text x="230" y="50.8">4</text>
<text x="46" y="55.2">11</text>
<text x="46" y="57.8">12</text>
<text x="79" y="57.8">29</text>
<text x="79" y="55.2">30</text>
<text x="230" y="55.2">1</text>
<text x="230" y="57.8">2</text>
<text x="46" y="60.3">13</text>
<text x="46" y="62.9">14</text>
<text x="46" y="65.4">15</text>
<text x="79" y="65.4">26</text>
<text x="79" y="62.9">27</text>
<text x="79" y="60.3">28</text>
<text x="230" y="60.3">3</text>
<text x="230" y="62.9">4</text>
<text x="46" y="67.9">16</text>
<text x="46" y="70.5">17</text>
<text x="79" y="70.5">24</text>
<text x="79" y="67.9">25</text>
<text x="230" y="67.3">1</text>
<text x="230" y="69.8">2</text>
<text x="46" y="73">18</text>
<text x="46" y="75.6">19</text>
<text x="79" y="75.6">22</text>
<text x="79" y="73">23</text>
<text x="230" y="72.4">3</text>
<text x="230" y="74.9">4</text>
<text x="46" y="78.1">20</text>
<text x="60.7" y="83.1" transform="rotate(-90 60.7 83.1)">41</text>
<text x="63.2" y="83.1" transform="rotate(-90 63.2 83.1)">42</text>
<text x="65.8" y="83.1" transform="rotate(-90 65.8 83.1)">43</text>
<text x="79" y="78.1">21</text>
<text x="43.3" y="101">1</text>
<text x="43.3" y="103.5">2</text>
<text x="43.3" y="106">3</text>
<text x="43.3" y="108.6">4</text>
<text x="43.3" y="111.1">5</text>
<text x="43.3" y="113.7">6</text>
<text x="43.3" y="116.2">7</text>
<text x="43.3" y="118.7">8</text>
<text x="134.4" y="125.8" transform="rotate(-90 134.4 125.8)">1</text>
<text x="152.1" y="125.8" transform="rotate(-90 152.1 125.8)">1</text>
<text x="169.9" y="125.8" transform="rotate(-90 169.9 125.8)">1</text>
<text x="187.7" y="125.8" transform="rotate(-90 187.7 125.8)">1</text>
<text x="205.5" y="125.8" transform="rotate(-90 205.5 125.8)">1</text>
<text x="223.3" y="125.8" transform="rotate(-90 223.3 125.8)">1</text>
<text x="127.8" y="131.4">4</text>
<text x="140.5" y="131.4">2</text>
<text x="145.6" y="131.4">4</text>
<text x="158.3" y="131.4">2</text>
<text x="163.3" y="131.4">4</text>
<text x="176" y="131.4">2</text>
<text x="181.1" y="131.4">4</text>
<text x="193.8" y="131.4">2</text>
<text x="198.9" y="131.4">4</text>
<text x="211.6" y="131.4">2</text>
<text x="216.7" y="131.4">4</text>
<text x="229.4" y="131.4">2</text>
<text x="134.4" y="138.5" transform="rotate(-90 134.4 138.5)">3</text>
<text x="152.1" y="138.5" transform="rotate(-90 152.1 138.5)">3</text>
<text x="169.9" y="138.5" transform="rotate(-90 169.9 138.5)">3</text>
<text x="187.7" y="138.5" transform="rotate(-90 187.7 138.5)">3</text>
<text x="205.5" y="138.5" transform="rotate(-90 205.5 138.5)">3</text>
<text x="223.3" y="138.5" transform="rotate(-90 223.3 138.5)">3</text>
</g>
<g font-size="1.8" fill="#0000c2">
<text x="27.9" y="30.3">UART0</text>
<text x="29.8" y="32.3">I2C0</text>
<text x="208.3" y="30.9">(SCL,RX)</text>
<text x="208.3" y="32.9">(SDA,TX)</text>
<text x="30.5" y="37.9">I2C1</text>
<text x="28.6" y="43.6">UART1</text>
<text x="30.5" y="45.6">I2C1</text>
<text x="93.3" y="44.9">ADC2 (SAO)</text>
<text x="208.3" y="42.9">(SCL,RX)</text>
<text x="208.3" y="45">(SDA,TX)</text>
<text x="27.9" y="50">Button0</text>
<text x="27.9" y="52.5">Button1</text>
<text x="93.3" y="50">ADC1</text>
<text x="93.3" y="52.5">ADC0</text>
<text x="31.7" y="55.7">LED</text>
<text x="93.3" y="55">Reset</text>
<text x="93.3" y="57.6">Neopixel</text>
<text x="208.3" y="55">(SCL,RX)</text>
<text x="208.3" y="57">(SDA,TX)</text>
<text x="24.8" y="67">SPI1 (TFT)</text>
<text x="24.8" y="69">SAO</text>
<text x="205.7" y="67.1">(SCL,ADC1)</text>
<text x="205.7" y="69.1">(SDA,ADC0)</text>
<text x="110.5" y="84.4">Battery: Lipo, standard solution from adafruit feathers</text>
<text x="54" y="101.4">tft_cs = board.GP28</text>
<text x="54" y="103.5">tft_res = board.GP12</text>
<text x="54" y="105.5">tft_dc = board.GP13</text>
<text x="54" y="107.6">tft_mosi = board.GP11</text>
<text x="54" y="109.6">tft_clk = board.GP14</text>
<text x="54" y="111.7">tft_led = board.GP10</text>
<text x="145.4" y="110.2">3.3V to 5V hack for WS2812</text>
<text x="145.4" y="112.3">https://hackaday.com/2017/01/20/cheating-at-5v-ws2812-control-to-use-a-3-3v-data-line/</text>
<text x="18.4" y="143.4">Cheap China color TFT, and cover connection</text>
</g>
<g font-size="1.1" fill="#840000">
<text x="135.7" y="136.3">RGB</text>
<text x="153.5" y="136.3">RGB</text>
<text x="171.3" y="136.3">RGB</text>
<text x="189.1" y="136.3">RGB</text>
<text x="206.8" y="136.3">RGB</text>
<text x="224.6" y="136.3">RGB</text>
</g>
</svg>
